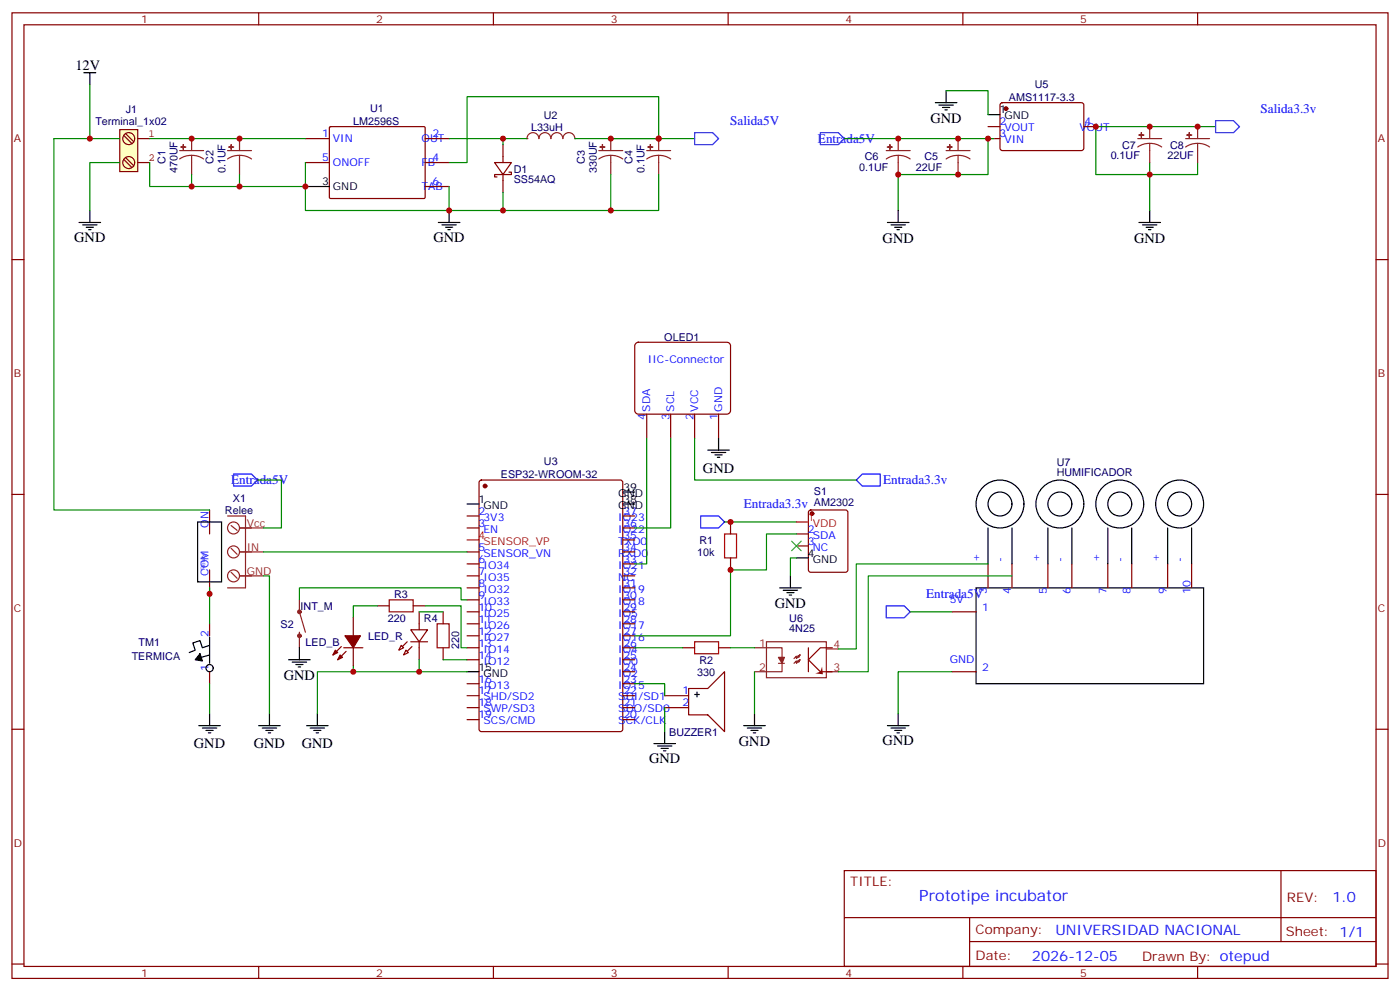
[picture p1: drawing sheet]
<svg xmlns="http://www.w3.org/2000/svg" width="412mm" height="292mm" viewBox="0 0 412 292" stroke-linecap="round" stroke-linejoin="round" font-family="sans-serif">
<g fill="none" stroke="#870000" stroke-width=".35">
<path d="M3.5 3.8h405.4v284.3h-405.4zM7.1 7.3h398.2v277.3h-398.2zM76.2 3.8v3.5M145.3 3.8v3.5M214.5 3.8v3.5M283.6 3.8v3.5M352.8 3.8v3.5M3.5 76.4h3.6M405.3 76.4h3.6M3.5 145.6h3.6M405.3 145.6h3.6M3.5 214.7h3.6"/>
<path d="M405.3 214.7h3.6M248.7 256.4h156.6v28.2h-156.6zM377.3 256.4v20.9M248.7 270.2h156.5M285.6 277.3h119.6M285.6 270.2v14.1M3.5 283.9h3.6M76.2 284.6v3.5M145.3 284.6v3.5M214.5 284.6v3.5M283.6 284.6v3.5M352.8 284.6v3.5"/>
<path d="M405.3 283.9h3.6"/>
</g>
<path d="M24.7 21.4h3.5M26.5 21.4v3.5M23.3 65.5h6.3M24.3 66.2h4.3M25.4 66.9h2.1M26.1 67.6h.7M26.5 62v3.5" fill="none" stroke="#000" stroke-width=".35"/>
<path d="M35.3 38.2h5.3v12.3h-5.3z" fill="#ffffc2" stroke="#850000" stroke-width=".35"/>
<path d="M36.5 39.9l2.3 2.3M37 39.4l2.3 2.3M36.5 47l2.3 2.3M37 46.5l2.3 2.3M39.7 47.9a1.76 1.76 0 0 0-2.6-1.6 1.76 1.76 0 0 0-.1 3 1.76 1.76 0 0 0 2.7-1.3M39.7 40.8a1.76 1.76 0 0 0-2.6-1.5 1.76 1.76 0 0 0-.1 3 1.76 1.76 0 0 0 2.7-1.3M40.6 40.8h3.5M40.6 47.9h3.5" fill="none" stroke="#850000" stroke-width=".35"/>
<path d="M26.5 24.9v15.9h8.8M35.3 47.9h-8.8v14.1M44.1 40.8h45.9" fill="none" stroke="#008700" stroke-width=".35"/>
<path d="M97.1 37.5l.3-.2h27.7l.1 .3v20.7l-.3 .2-27.7-.1-.2-.3zM90 47.9h7M90 40.8h7M125.2 47.9h7.1M125.2 40.8h7.1M125.2 54.9h7.1" fill="none" stroke="#870000" stroke-width=".35"/>
<path d="M90 54.9h7" fill="none" stroke="#000" stroke-width=".35"/>
<path d="M52.9 44.3h7.1M56.4 45.8l1.9 .2 1.7 .8M56.4 45.8l-1.8 .2-1.7 .8M56.4 40.8v3.5M56.4 45.8v5.6M67 44.3h7.1M70.6 45.8l1.8 .2 1.7 .8M70.6 45.8l-1.9 .2-1.7 .8M70.6 40.8v3.5M70.6 45.8v5.6M155.2 40.8a1.76 1.76 0 0 1 1.8-1.7 1.76 1.76 0 0 1 1.7 1.7 1.76 1.76 0 0 1 1.8-1.7 1.76 1.76 0 0 1 1.8 1.7 1.76 1.76 0 0 1 1.7-1.7 1.76 1.76 0 0 1 1.8 1.7 1.76 1.76 0 0 1 1.8-1.7 1.76 1.76 0 0 1 1.7 1.7" fill="none" stroke="#8c2424" stroke-width=".35"/>
<g fill="#8c2424" stroke="#8c2424" stroke-width=".35">
<path d="M53.3 43.3h1.4z"/>
<path d="M54 42.6v1.4z"/>
<path d="M67.4 43.3h1.4z"/>
<path d="M68.1 42.6v1.4z"/>
</g>
<g fill="#8c2424">
<circle cx="155.2" cy="40.8" r=".18"/>
<circle cx="169.3" cy="40.8" r=".18"/>
</g>
<g fill="none" stroke="#870000" stroke-width=".35">
<path d="M291 37.3h3.6M294.8 30.4l.5-.2 23.5 .1 .5 .6-.1 13-.6 .4h-23.6l-.4-.7v-12.7zM319.3 37.3h3.5M145.7 47.9h4.9l-2.4 3.5zM148.2 42.6v5.3M148.2 51.4v5.3M149.9 50.7h.7v.7h-4.9v.7h.7M291 40.8h3.6M61.7 150.2v7M137.6 151.9h3.5M137.6 155.5h3.5M141.3 141.6l.5-.2h40.9l.7 .4v72.9l-.4 .7h-41.2l-.6-.4-.1-72.9z"/>
<path d="M183.4 151.9h3.6M183.4 155.5h3.6M183.4 159h3.6M215.2 153.7v3.5M234.6 157.2h3.5M238.4 150.4l.4-.2h10.3l.6 .4 .1 17.2-.5 .7h-10.5l-.6-.4-.1-17.2zM61.7 167.8v7.1M137.6 162.5h3.5M137.6 166.1h3.5M137.6 169.6h3.5M137.6 173.1h3.5M137.6 176.6h3.5"/>
<path d="M183.4 162.5h3.6M183.4 166.1h3.6M183.4 169.6h3.6M183.4 173.1h3.6M183.4 176.6h3.6M215.2 164.3v3.5M234.6 160.8h3.5M61.7 183.7v3.5M61.7 197.8v3.5M137.6 180.2h3.5M137.6 183.7h3.5M137.6 187.2h3.5"/>
<path d="M137.6 190.7h3.5M137.6 194.3h3.5M183.4 180.2h3.6M183.4 183.7h3.6M183.4 187.2h3.6M183.4 190.7h3.6M183.4 194.3h3.6M183.4 197.8h3.6M137.6 201.3h3.5M137.6 204.9h3.5M137.6 208.4h3.5M137.6 211.9h3.5"/>
<path d="M183.4 201.3h3.6M183.4 204.9h3.6M183.4 208.4h3.6M183.4 211.9h3.6"/>
</g>
<g fill="none" stroke="#008700" stroke-width=".35">
<path d="M278.7 26.7h12.3v7.1M358.1 37.3h-35.3v14.1h30v-3.5M44.1 47.9v7h45.9v-7M56.4 51.4v3.5M70.6 51.4v3.5M90 54.9v7.1h58.2v-5.3M132.3 40.8h22.9M132.3 54.9v7.1M148.2 40.8v1.8M169.3 40.8h24.7v-12.3h-56.4v19.4h-5.3M179.9 51.4v10.6h-31.7M179.9 40.8h24.7"/>
<path d="M194 51.4v10.6h-14.1M248.7 40.8h44.1M291 40.8v10.6h-26.4v10.6M338.7 47.9v14.1M75.8 141.4h7.1v14.1h-5.3M61.7 173.1v10.6M77.6 162.5h60M77.6 169.6h1.8v40.5M88.2 176.6v-3.5h47.6v3.5h1.8M234.6 164.3h-1.8v5.3M137.6 197.8h-44.1v12.3M61.7 201.3v8.8"/>
</g>
<g fill="#870000" stroke="#870000" stroke-width=".35">
<circle cx="142.9" cy="143.1" r=".53"/>
<circle cx="239.2" cy="151.2" r=".53"/>
<circle cx="296.3" cy="32" r=".53"/>
</g>
<g fill="none" stroke="#000" stroke-width=".35">
<path d="M275.5 30.2h6.4M276.6 30.9h4.2M277.6 31.6h2.2M278.3 32.3h.7M278.7 26.7v3.5M291 33.8h3.6M129.1 65.5h6.4M130.2 66.2h4.2M131.2 66.9h2.1M131.9 67.6h.7M132.3 62v3.5M261.4 65.5h6.4"/>
<path d="M262.5 66.2h4.2M263.5 66.9h2.1M264.2 67.6h.7M264.6 62v3.5M335.5 65.5h6.3M336.5 66.2h4.3M337.6 66.9h2.1M338.3 67.6h.7M338.7 62v3.5M58.2 153.7h7.1v17.6h-7.1zM137.6 148.4h3.5M183.4 148.4h3.6"/>
<path d="M183.4 144.9h3.6M229.7 173.1h6.3M230.7 173.8h4.2M231.8 174.5h2.1M232.5 175.2h.7M232.8 169.6v3.5M234.6 164.3h3.5M61.7 190l-2.1 .7-.7-2.1-2.1 .7 .7 2.2-1.8 .7M61.7 187.6v7.7M61.7 192.9l-2.4 .7M85 194.3h6.4M86.1 195h4.2"/>
<path d="M87.1 195.7h2.2M87.8 196.4h.7M88.2 190.7v3.6M137.6 197.8h3.5M58.6 213.7h6.3M59.6 214.4h4.3M60.7 215.1h2.1M61.4 215.8h.7M61.7 210.1v3.6M76.2 213.7h6.3M77.3 214.4h4.2M78.3 215.1h2.1"/>
<path d="M79 215.8h.7M79.4 210.1v3.6M90.3 213.7h6.4M91.4 214.4h4.2M92.4 215.1h2.1M93.1 215.8h.7M93.5 210.1v3.6"/>
<circle cx="61.7" cy="196.7" r="1.06"/>
</g>
<path d="M137.6 159h3.5M234.6 153.7h3.5" fill="none" stroke="#f00" stroke-width=".35"/>
<g fill="none" stroke="#8c2424" stroke-width=".35">
<path d="M338.7 37.3v3.5M352.8 37.3v3.5M176.4 44.3h7M179.9 45.8l1.9 .2 1.6 .8M179.9 45.8l-1.8 .2-1.7 .8M179.9 40.8v3.5M179.9 45.8v5.6M190.5 44.3h7.1M194 45.8l1.9 .2 1.7 .8M194 45.8l-1.8 .2-1.7 .8M194 40.8v3.5M194 45.8v5.6"/>
<path d="M261.1 44.3h7M264.6 45.8l1.8 .2 1.7 .8M264.6 45.8l-1.9 .2-1.6 .8M264.6 40.8v3.5M264.6 45.8v5.6M278.7 44.3h7.1M282.2 45.8l1.9 .2 1.7 .8M282.2 45.8l-1.8 .2-1.7 .8M282.2 40.8v3.5M282.2 45.8v5.6M335.1 40.8h7.1M338.7 42.2l1.8 .3 1.7 .8"/>
<path d="M338.7 42.2l-1.9 .3-1.7 .8M338.7 42.2v5.7M349.2 40.8h7.1M352.8 42.2l1.8 .3 1.7 .8M352.8 42.2l-1.9 .3-1.7 .8M352.8 42.2v5.7M67 151.9h5.3v21.2h-5.3M68.1 154.8l1.7 1.4M70.6 155.5h7M68.1 168.5l1.7 1.8M68.1 161.5l1.7 1.7M70.6 169.6h7"/>
<path d="M70.6 162.5h7M88.2 176.6v3.6l1.8 6M88.2 186.2v4.5M222.2 190.7h8.2v2.9M225.8 189h17.6v10.6h-17.6zM229.3 195.3h1.8M230.4 195.3v2.5h-8.2M234.9 193.2l.8-.3-.4 .7zM235.7 192.9l-1.1 1v-.7l-.7 .7M235.7 194.3l-.4 .7-.4-.4 .8-.3-1.1 1v-.7l-.7 .7M243.4 197.8h3.5M243.4 191.1h3.5"/>
<circle cx="68.8" cy="155.5" r="1.76"/>
<circle cx="68.8" cy="169.6" r="1.76"/>
<circle cx="68.8" cy="162.5" r="1.76"/>
</g>
<g fill="none" stroke="#8c2424" stroke-width=".71">
<circle cx="88.2" cy="180.2" r=".35"/>
<circle cx="88.2" cy="187.2" r=".35"/>
</g>
<g fill="#8c2424" stroke="#8c2424" stroke-width=".35">
<path d="M176.7 43.3h1.5z"/>
<path d="M177.4 42.6l.1 1.4z"/>
<path d="M190.9 43.3h1.4z"/>
<path d="M191.6 42.6v1.4z"/>
<path d="M279 43.3h1.5z"/>
<path d="M279.8 42.6v1.4z"/>
<path d="M261.4 43.3h1.4z"/>
<path d="M262.1 42.6v1.4z"/>
<path d="M335.5 39.8h1.4z"/>
<path d="M336.2 39.1v1.4z"/>
<path d="M349.6 39.8h1.4z"/>
<path d="M350.3 39.1v1.4z"/>
<path d="M229.3 193.6h1.8l-.7 1.7z"/>
</g>
<path d="M204.6 39.1h5.3l1.8 1.7-1.8 1.8h-5.3zM241.7 39.1h5.2l1.8 1.7-1.8 1.8h-5.2zM358.1 35.5h5.3l1.7 1.8-1.7 1.8h-5.3zM68.8 139.6h5.3l1.7 1.8-1.7 1.7h-5.3zM206.4 151.9h5.3l1.7 1.8-1.7 1.8h-5.3z" fill="none" stroke="#00f" stroke-width=".35"/>
<path d="M58.9 192.5l.7 2.1-2.1-.3z" fill="#000" stroke="#000" stroke-width=".35"/>
<path d="M233.2 159.3l2.8 2.9M236 159.3l-2.8 2.9" fill="none" stroke="#3c3" stroke-width=".35"/>
<path d="M213.4 157.2h3.6v7.1h-3.6z" fill="none" stroke="#a10000" stroke-width=".35"/>
<path d="M238.1 190.7v7.1M245.2 190.7h-3.5l-3.6 3.6 3.6 3.5h3.5" fill="none" stroke="#900" stroke-width=".35"/>
<path d="M242.2 196.3l.2 2.3-2.2-.3 1.5-.5z" fill="#900"/>
<g fill="none" stroke="#000" stroke-width=".35">
<path d="M208.5 132.5h6.3M209.5 133.2h4.3M210.6 133.9h2.1M211.3 134.7h.7M211.7 129v3.5M291 155.5v10.6M298.1 155.5v10.6M308.7 155.5v10.6M315.7 155.5v10.6M326.3 155.5v10.6M333.4 155.5v10.6M344 155.5v10.6"/>
<path d="M351 155.5v10.6M287.5 173.1h67v28.2h-67zM192.6 219h6.4M193.7 219.7h4.2M195.8 215.4v3.6M204.6 204.5h1.4M205.3 203.8v1.4M219.1 213.7h6.3M220.1 214.4h4.3M221.2 215.1h2.1M221.9 215.8h.7M222.2 210.1v3.6"/>
<path d="M261.4 213.7h6.4M262.5 214.4h4.2M263.5 215.1h2.1M264.2 215.8h.7M264.6 210.1v3.6M194.7 220.4h2.1M195.4 221.1h.7"/>
<circle cx="294.6" cy="148.4" r="7.1"/>
<circle cx="294.6" cy="148.4" r="3.5"/>
<circle cx="312.2" cy="148.4" r="7.1"/>
<circle cx="312.2" cy="148.4" r="3.5"/>
<circle cx="329.8" cy="148.4" r="7.1"/>
<circle cx="329.8" cy="148.4" r="3.5"/>
<circle cx="347.5" cy="148.4" r="7.1"/>
<circle cx="347.5" cy="148.4" r="3.5"/>
</g>
<g fill="none" stroke="#008700" stroke-width=".35">
<path d="M26.5 40.8h-10.6v109.4h45.8M190.5 129v37.1h-3.5M197.6 129v26.5h-10.6M204.6 129v12.4h47.6M213.4 153.7h21.2M234.6 157.2h-8.8v10.6h-10.6v19.4h-28.2M111.1 178.4h-7v3.5M125.2 178.4h10.6v12.3h1.8M291 166.1h-38.8v25h-5.3M298.1 169.6h-42.3v28.2h-8.9M104.1 196v1.8M123.5 180.2h7"/>
<path d="M123.5 194.3v3.5M130.5 194.3h7.1M187 190.7h14.1M215.2 190.7h7M222.2 197.8v12.3M268.1 180.2h12.4M280.5 197.8h-15.9v12.3M187 201.3h8.8v3.6M195.8 208.4v7"/>
</g>
<path d="M114.7 176.6h7v3.6h-7zM128.8 183.7h3.5v7h-3.5zM204.6 189h7.1v3.5h-7.1z" fill="none" stroke="#a10000" stroke-width=".35"/>
<g fill="none" stroke="#870000" stroke-width=".35">
<path d="M187.2 101.2l.8-.4h26.1l.7 .2 .4 .8v19.1l-.2 .6-.9 .5h-26.1l-.6-.3-.4-.8v-19.1zM190.5 122v7M197.6 122v7M204.6 122v7M211.7 122v7M111.1 178.4h3.6M121.7 178.4h3.5M291 166.1v7M298.1 166.1v7M308.7 166.1v7M315.7 166.1v7M326.3 166.1v7"/>
<path d="M333.4 166.1v7M344 166.1v7M351 166.1v7M100.5 190.4l-2.4 2.5M101.2 190.7h5.7M102 191.8l-2.5 2.5M104.1 181.9v5.3M104.1 190.7v5.3M118.2 190l.7 .7-1.4 .8zM119.6 191.5l.7 .7-1.4 .7zM121 185.5h4.9l-2.4 3.5zM121 189h4.9"/>
<path d="M123.5 180.2v5.3M123.5 189v5.3M130.5 180.2v3.5M130.5 190.7v3.6M201.1 190.7h3.5M211.7 190.7h3.5M280.5 180.2h7M280.5 197.8h7M195.8 204.9h7M195.8 208.4h7M202.8 202.7h5.7l4.9-4.9v17.6l-4.9-4.9h-5.7z"/>
</g>
<path d="M252.2 141.4l1.8-1.8h5.3v3.5h-5.3zM261.1 178.4h5.2l1.8 1.8-1.8 1.7h-5.2z" fill="none" stroke="#00f" stroke-width=".35"/>
<g fill="#870000" stroke="#870000" stroke-width=".35">
<path d="M119.9 191.8l1.5-1.4z"/>
<path d="M119.9 189l-1.4 1.4z"/>
<path d="M101.6 187.2h4.6l-2.1 3.5z"/>
<path d="M98.8 191.5l.7 .7-1.4 .7z"/>
<path d="M100.2 192.9l.7 .7-1.4 .7z"/>
</g>
<g fill="#c00">
<circle cx="56.4" cy="40.8" r=".88"/>
<circle cx="70.6" cy="40.8" r=".88"/>
<circle cx="56.4" cy="54.9" r=".88"/>
<circle cx="70.6" cy="54.9" r=".88"/>
<circle cx="90" cy="54.9" r=".88"/>
<circle cx="148.2" cy="40.8" r=".88"/>
<circle cx="194" cy="40.8" r=".88"/>
<circle cx="179.9" cy="40.8" r=".88"/>
<circle cx="148.2" cy="62" r=".88"/>
<circle cx="179.9" cy="62" r=".88"/>
<circle cx="132.3" cy="62" r=".88"/>
<circle cx="61.7" cy="174.9" r=".88"/>
<circle cx="264.6" cy="40.8" r=".88"/>
<circle cx="338.7" cy="51.4" r=".88"/>
<circle cx="338.7" cy="37.3" r=".88"/>
<circle cx="352.8" cy="37.3" r=".88"/>
<circle cx="322.8" cy="37.3" r=".88"/>
<circle cx="291" cy="40.8" r=".88"/>
<circle cx="282.2" cy="40.8" r=".88"/>
<circle cx="282.2" cy="51.4" r=".88"/>
<circle cx="264.6" cy="51.4" r=".88"/>
<circle cx="215.2" cy="153.7" r=".88"/>
<circle cx="215.2" cy="167.8" r=".88"/>
<circle cx="104.1" cy="197.8" r=".88"/>
<circle cx="123.5" cy="197.8" r=".88"/>
<circle cx="26.5" cy="40.8" r=".88"/>
</g>
<text font-size="4.6" fill="#00f" x="270.8" y="265.4">Prototipe incubator</text>
<g font-size="4.2">
<text x="22.2" y="20.7">12V</text>
<text x="274.1" y="36.3">GND</text>
<text x="21.9" y="71.2">GND</text>
<text x="127.7" y="71.2">GND</text>
<text x="260" y="71.6">GND</text>
<text x="334.1" y="71.6">GND</text>
<text x="207.1" y="139.2">GND</text>
<text x="228.2" y="179.2">GND</text>
<text x="83.6" y="200.3">GND</text>
<text x="57.1" y="220.4">GND</text>
<text x="74.8" y="220.4">GND</text>
<text x="88.9" y="220.4">GND</text>
<text x="217.7" y="219.7">GND</text>
<text x="260" y="219.3">GND</text>
<text x="191.2" y="224.6">GND</text>
</g>
<g font-size="4.2" fill="#00f">
<text x="392.5" y="265.6">1.0</text>
<text x="310.9" y="275.2">UNIVERSIDAD NACIONAL</text>
<text x="304" y="283">2026-12-05</text>
</g>
<g font-size="3.9" fill="#00f">
<text x="371.3" y="33.3">Salida3.3v</text>
<text x="215.1" y="36.8">Salida5V</text>
<text x="240.9" y="42.1">Entrada5V</text>
<text x="68.1" y="142.6">Entrada5V</text>
<text x="260.2" y="142.6">Entrada3.3v</text>
<text x="219.1" y="149.7">Entrada3.3v</text>
<text x="272.8" y="176.1">Entrada5V</text>
</g>
<g font-size="3.9" fill="#800">
<text x="250.5" y="260.9">TITLE:</text>
<text x="379.1" y="265.6">REV:</text>
<text x="287.4" y="275.1">Company:</text>
<text x="378.7" y="275.8">Sheet: 1/1</text>
<text x="287.4" y="282.8">Date:</text>
<text x="336.4" y="282.9">Drawn By: otepud</text>
</g>
<g font-size="3.2" fill="#800">
<text x="41.6" y="6.8">1</text>
<text x="110.8" y="6.8">2</text>
<text x="179.9" y="6.8">3</text>
<text x="249.1" y="6.8">4</text>
<text x="318.2" y="6.8">5</text>
<text x="4.1" y="41.9">A</text>
<text x="405.9" y="41.9">A</text>
<text x="4.1" y="111">B</text>
<text x="405.9" y="111">B</text>
<text x="4.1" y="180.2">C</text>
<text x="405.9" y="180.2">C</text>
<text x="4.1" y="249.3">D</text>
<text x="405.9" y="249.3">D</text>
<text x="41.6" y="287.6">1</text>
<text x="110.8" y="287.6">2</text>
<text x="179.9" y="287.6">3</text>
<text x="249.1" y="287.6">4</text>
<text x="318.2" y="287.6">5</text>
</g>
<g font-size="3.2" fill="#000080">
<text x="297.2" y="29.7">AMS1117-3.3</text>
<text x="304.8" y="26">U5</text>
<text x="37.1" y="33.1">J1</text>
<text x="109" y="32.9">U1</text>
<text x="160.2" y="34.9">U2</text>
<text x="28.1" y="36.7">Terminal_1x02</text>
<text x="104.1" y="36.7">LM2596S</text>
<text x="156.5" y="38.5">L33uH</text>
<text x="254.7" y="47.3">C6</text>
<text x="272.3" y="47.3">C5</text>
<text x="327.2" y="46.9">0.1UF</text>
<text x="330.6" y="43.7">C7</text>
<text x="343.9" y="46.9">22UF</text>
<text x="344.7" y="43.7">C8</text>
<text x="48.8" y="48.2" transform="rotate(-90 48.8 48.2)">C1</text>
<text x="52.3" y="51" transform="rotate(-90 52.3 51)">470UF</text>
<text x="62.9" y="48.2" transform="rotate(-90 62.9 48.2)">C2</text>
<text x="66.4" y="51" transform="rotate(-90 66.4 51)">0.1UF</text>
<text x="151.3" y="53.9">SS54AQ</text>
<text x="151.3" y="50.9">D1</text>
<text x="172.2" y="48.2" transform="rotate(-90 172.2 48.2)">C3</text>
<text x="175.8" y="51" transform="rotate(-90 175.8 51)">330UF</text>
<text x="186.4" y="48.2" transform="rotate(-90 186.4 48.2)">C4</text>
<text x="189.9" y="51" transform="rotate(-90 189.9 51)">0.1UF</text>
<text x="253.1" y="50.5">0.1UF</text>
<text x="269.8" y="50.5">22UF</text>
<text x="195.7" y="100.3">OLED1</text>
<text x="160.2" y="136.9">U3</text>
<text x="311.3" y="137.2">U7</text>
<text x="147.6" y="140.8">ESP32-WROOM-32</text>
<text x="311.3" y="140.3">HUMIFICADOR</text>
<text x="68.6" y="147.8">X1</text>
<text x="239.7" y="148.9">AM2302</text>
<text x="239.7" y="145.9">S1</text>
<text x="66.3" y="151.3">Relee</text>
<text x="206" y="160.2">R1</text>
<text x="205.4" y="163.7">10k</text>
<text x="88.5" y="179.5">INT_M</text>
<text x="116.1" y="176">R3</text>
<text x="82.7" y="184.8">S2</text>
<text x="114.2" y="183.1">220</text>
<text x="124.9" y="183.1">R4</text>
<text x="232.5" y="183">U6</text>
<text x="40.8" y="190.3">TM1</text>
<text x="90" y="190.1">LED_B</text>
<text x="108.4" y="188.4">LED_R</text>
<text x="135.2" y="191.2" transform="rotate(-90 135.2 191.2)">220</text>
<text x="232.5" y="186.1">4N25</text>
<text x="38.8" y="194.3">TERMICA</text>
<text x="206" y="195.5">R2</text>
<text x="205.4" y="199">330</text>
<text x="197.1" y="216.7">BUZZER1</text>
</g>
<g font-size="3.2">
<text x="294.4" y="33.4">1</text>
<text x="295.9" y="35.2">GND</text>
<text x="94.9" y="54.6">3</text>
<text x="98.1" y="56">GND</text>
<text x="140.9" y="148.1">1</text>
<text x="142.4" y="149.8">GND</text>
<text x="182.1" y="149.8">GND</text>
<text x="182.1" y="146.3">GND</text>
<text x="183.6" y="148.1">38</text>
<text x="183.6" y="144.5">39</text>
<text x="237.9" y="163.9">4</text>
<text x="239.4" y="165.7">GND</text>
<text x="140.9" y="197.4">15</text>
<text x="142.4" y="199.2">GND</text>
</g>
<g font-size="3.2" fill="#840000">
<text x="43.7" y="40.5">1</text>
<text x="43.7" y="47.5">2</text>
</g>
<g font-size="3.2" fill="#00f">
<text x="94.9" y="40.5">1</text>
<text x="98.1" y="41.9">VIN</text>
<text x="124.2" y="41.9">OUT</text>
<text x="127.4" y="40.5">2</text>
<text x="294.4" y="36.9">2</text>
<text x="294.4" y="40.5">3</text>
<text x="295.9" y="38.7">VOUT</text>
<text x="318" y="38.7">VOUT</text>
<text x="319.4" y="36.9">4</text>
<text x="94.9" y="47.5">5</text>
<text x="127.4" y="47.5">4</text>
<text x="295.9" y="42.2">VIN</text>
<text x="98.1" y="48.9">ONOFF</text>
<text x="124.2" y="48.9">FB</text>
<text x="124.2" y="56">TAB</text>
<text x="127.4" y="54.6">6</text>
<text x="190.9" y="106.8">IIC-Connector</text>
<text x="190.1" y="123.7" transform="rotate(-90 190.1 123.7)">4</text>
<text x="191.6" y="121.2" transform="rotate(-90 191.6 121.2)">SDA</text>
<text x="197.2" y="123.7" transform="rotate(-90 197.2 123.7)">3</text>
<text x="198.6" y="121.2" transform="rotate(-90 198.6 121.2)">SCL</text>
<text x="204.3" y="123.7" transform="rotate(-90 204.3 123.7)">2</text>
<text x="205.7" y="121.2" transform="rotate(-90 205.7 121.2)">VCC</text>
<text x="211.3" y="123.7" transform="rotate(-90 211.3 123.7)">1</text>
<text x="212.7" y="121.2" transform="rotate(-90 212.7 121.2)">GND</text>
<text x="61.4" y="155.5" transform="rotate(-90 61.4 155.5)">ON</text>
<text x="140.9" y="151.6">2</text>
<text x="140.9" y="155.1">3</text>
<text x="142.4" y="153.4">3V3</text>
<text x="182.1" y="153.4">IO23</text>
<text x="183.6" y="155.1">36</text>
<text x="183.6" y="151.6">37</text>
<text x="142.4" y="156.9">EN</text>
<text x="182.1" y="160.4">TXD0</text>
<text x="182.1" y="156.9">IO22</text>
<text x="183.6" y="158.6">35</text>
<text x="237.9" y="156.9">2</text>
<text x="237.9" y="160.4">3</text>
<text x="239.4" y="158.6">SDA</text>
<text x="140.9" y="162.2">5</text>
<text x="140.9" y="165.7">6</text>
<text x="142.4" y="163.9">SENSOR_VN</text>
<text x="142.4" y="167.5">IO34</text>
<text x="182.1" y="167.5">IO21</text>
<text x="182.1" y="163.9">RXD0</text>
<text x="183.6" y="165.7">33</text>
<text x="183.6" y="162.2">34</text>
<text x="239.4" y="162.2">NC</text>
<text x="288.6" y="165.3" transform="rotate(-90 288.6 165.3)">+</text>
<text x="295.6" y="165.3" transform="rotate(-90 295.6 165.3)">-</text>
<text x="306.2" y="165.3" transform="rotate(-90 306.2 165.3)">+</text>
<text x="313.3" y="165.3" transform="rotate(-90 313.3 165.3)">-</text>
<text x="323.8" y="165.3" transform="rotate(-90 323.8 165.3)">+</text>
<text x="330.9" y="165.3" transform="rotate(-90 330.9 165.3)">-</text>
<text x="341.5" y="165.3" transform="rotate(-90 341.5 165.3)">+</text>
<text x="348.5" y="165.3" transform="rotate(-90 348.5 165.3)">-</text>
<text x="61.4" y="169.6" transform="rotate(-90 61.4 169.6)">COM</text>
<text x="140.9" y="169.2">7</text>
<text x="140.9" y="172.8">8</text>
<text x="142.4" y="171">IO35</text>
<text x="182.1" y="171">NC</text>
<text x="183.6" y="172.8">31</text>
<text x="183.6" y="169.2">32</text>
<text x="140.9" y="176.3">9</text>
<text x="140.9" y="179.8">10</text>
<text x="142.4" y="174.5">IO32</text>
<text x="142.4" y="178">IO33</text>
<text x="182.1" y="178">IO18</text>
<text x="182.1" y="174.5">IO19</text>
<text x="183.6" y="179.8">29</text>
<text x="183.6" y="176.3">30</text>
<text x="279.8" y="177.7">5V</text>
<text x="289.3" y="179.8">1</text>
<text x="290.7" y="174.9" transform="rotate(-90 290.7 174.9)">3</text>
<text x="297.7" y="174.9" transform="rotate(-90 297.7 174.9)">4</text>
<text x="308.3" y="174.9" transform="rotate(-90 308.3 174.9)">5</text>
<text x="315.4" y="174.9" transform="rotate(-90 315.4 174.9)">6</text>
<text x="326" y="174.9" transform="rotate(-90 326 174.9)">7</text>
<text x="333" y="174.9" transform="rotate(-90 333 174.9)">8</text>
<text x="343.6" y="174.9" transform="rotate(-90 343.6 174.9)">9</text>
<text x="350.7" y="174.9" transform="rotate(-90 350.7 174.9)">10</text>
<text x="140.9" y="183.3">11</text>
<text x="142.4" y="181.6">IO25</text>
<text x="142.4" y="185.1">IO26</text>
<text x="182.1" y="185.1">IO17</text>
<text x="182.1" y="181.6">IO5</text>
<text x="183.6" y="183.3">28</text>
<text x="61.4" y="187.6" transform="rotate(-90 61.4 187.6)">2</text>
<text x="140.9" y="186.9">12</text>
<text x="140.9" y="190.4">13</text>
<text x="142.4" y="188.6">IO27</text>
<text x="182.1" y="188.6">IO16</text>
<text x="183.6" y="190.4">26</text>
<text x="183.6" y="186.9">27</text>
<text x="61.4" y="197.4" transform="rotate(-90 61.4 197.4)">1</text>
<text x="140.9" y="193.9">14</text>
<text x="142.4" y="192.2">IO14</text>
<text x="142.4" y="195.7">IO12</text>
<text x="182.1" y="195.7">IO0</text>
<text x="182.1" y="192.2">IO4</text>
<text x="183.6" y="197.4">24</text>
<text x="183.6" y="193.9">25</text>
<text x="279.8" y="195.3">GND</text>
<text x="289.3" y="197.4">2</text>
<text x="140.9" y="201">16</text>
<text x="142.4" y="202.7">IO13</text>
<text x="182.1" y="202.7">IO15</text>
<text x="182.1" y="199.2">IO2</text>
<text x="183.6" y="201">23</text>
<text x="140.9" y="204.5">17</text>
<text x="140.9" y="208">18</text>
<text x="142.4" y="206.3">SHD/SD2</text>
<text x="142.4" y="209.8">SWP/SD3</text>
<text x="182.1" y="209.8">SDO/SD0</text>
<text x="182.1" y="206.3">SDI/SD1</text>
<text x="183.6" y="208">21</text>
<text x="183.6" y="204.5">22</text>
<text x="201.1" y="204.5">1</text>
<text x="201.1" y="208">2</text>
<text x="140.9" y="211.6">19</text>
<text x="142.4" y="213.3">SCS/CMD</text>
<text x="182.1" y="213.3">SCK/CLK</text>
<text x="183.6" y="211.6">20</text>
</g>
<g font-size="3.2" fill="#8d2323">
<text x="72.7" y="155.1">Vcc</text>
<text x="72.7" y="162.2">IN</text>
<text x="72.7" y="169.2">GND</text>
<text x="223.7" y="190.4">1</text>
<text x="245.5" y="190.7">4</text>
<text x="223.7" y="197.4">2</text>
<text x="245.5" y="197.4">3</text>
</g>
<g font-size="3.2" fill="#f00">
<text x="237.9" y="153.4">1</text>
<text x="239.4" y="155.1">VDD</text>
<text x="140.9" y="158.6">4</text>
<text x="142.4" y="160.4">SENSOR_VP</text>
</g>
<text font-size="1.8" fill="#00f" x="60.4" y="167.8" transform="rotate(-90 60.4 167.8)">Relay</text>
</svg>
